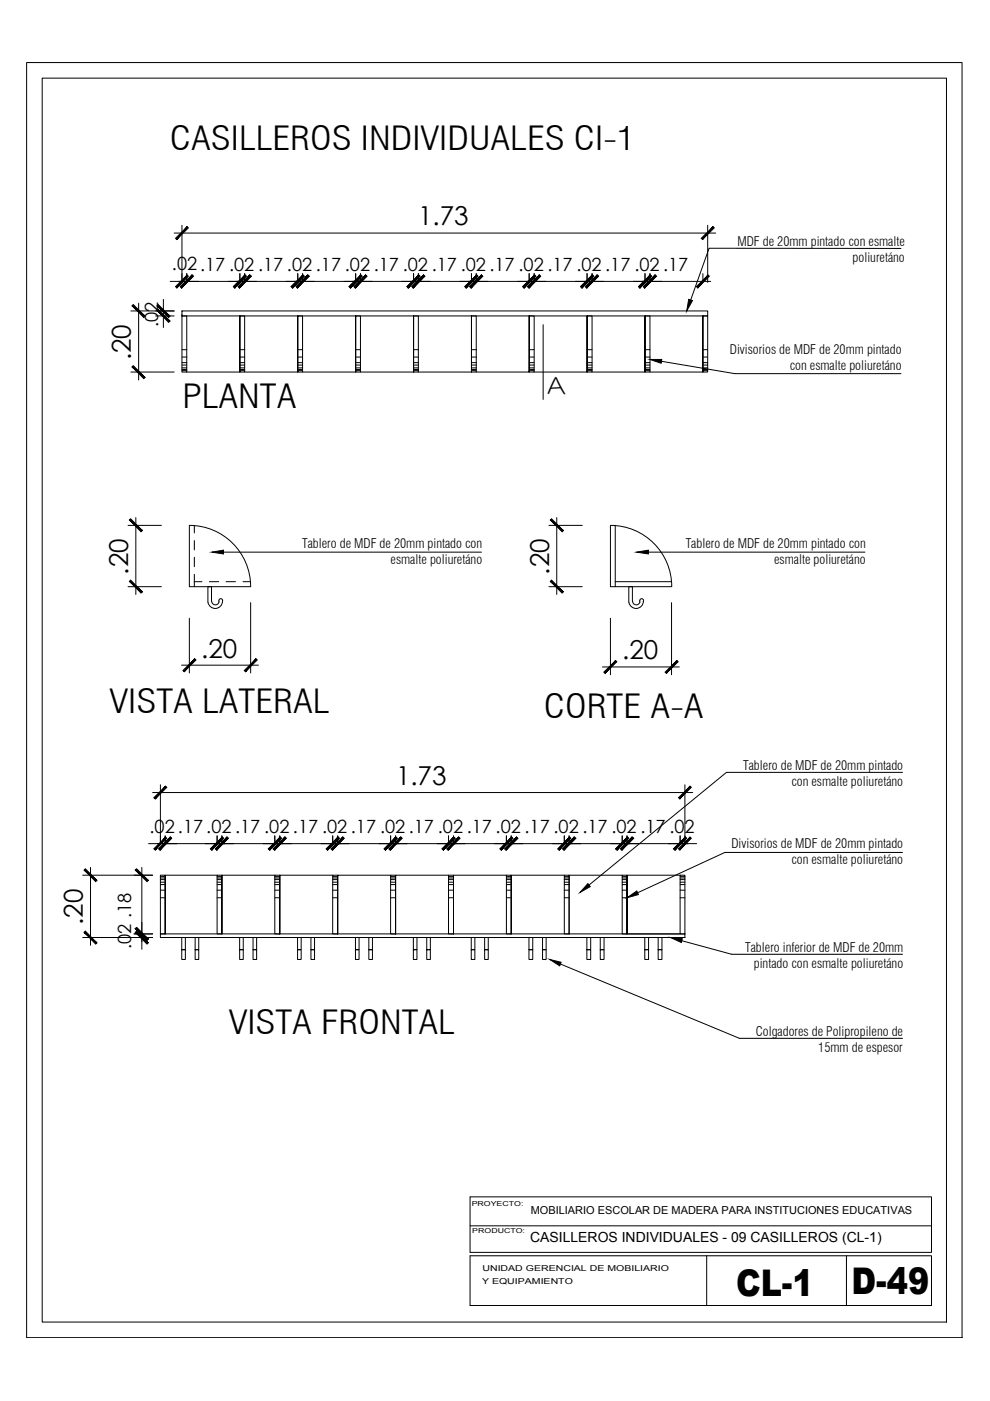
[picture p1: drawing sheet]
<svg xmlns="http://www.w3.org/2000/svg" width="210mm" height="297mm" viewBox="0 0 210 297" stroke-linecap="round" stroke-linejoin="round" font-family="sans-serif">
<!-- layer: Mobiliario -->
<g fill="none" stroke="#000" stroke-width=".21">
<path d="M38.6 65.9h111.4v1.1h-111.4zM38.6 66.7v12.2h1v-11.9h-1M50.9 67h1v11.9h-1v-11.9v11.9h-11.3M63.1 67h1v11.9h-1v-11.9v11.9h-11.2M75.4 67h1v11.9h-1v-11.9v11.9h-11.3M87.7 67h1v11.9h-1v-11.9v11.9h-11.3M100 67h1v11.9h-1v-11.9v11.9h-11.3M112.2 67h1.1v11.9h-1.1v-11.9v11.9h-11.2M124.5 67h1v11.9h-1v-11.9v11.9h-11.2M136.8 67h1v11.9h-1v-11.9v11.9h-11.3M149 67h1v11.9h-1v-11.9v11.9h-11.2M40.1 111.4v13h13"/>
<path d="M129.4 111.4v13h13M130.4 111.4v11.9h11.9M130.4 123.3v1.1M34 198h111.2v.8h-111.2zM46 185.6h-11v12.4v-12.4h-1v12.4h1M58.3 185.6h-11.3v12.4v-12.4h-1v12.4h1M70.5 185.6h-11.2v12.4v-12.4h-1v12.4h1M82.8 185.6h-11.2v12.4v-12.4h-1.1v12.4h1.1M95.1 185.6h-11.2v12.4v-12.4h-1.1v12.4h1.1M107.4 185.6h-11.2v12.4v-12.4h-1.1v12.4h1.1M119.6 185.6h1.1v12.4h-1.1zM119.6 185.6h-11.2v12.4v-12.4h-1v12.4h1"/>
<path d="M131.9 185.6h-11.2v12.4M144.2 185.6h1v12.4h-1zM144.2 185.6h-11.3v12.4v-12.4h-1v12.4h1"/>
</g>
<!-- layer: Mobiliario 2 -->
<g fill="none" stroke="#000" stroke-width=".21">
<path d="M38.6 74.1h1M38.6 75.7h1M38.6 76.9h1M38.6 78h1M38.6 78.3h1M38.6 78.6h1M38.6 77.4h1M50.9 74.1h1M50.9 75.7h1M50.9 76.9h1M50.9 78h1M50.9 78.3h1"/>
<path d="M50.9 78.6h1M50.9 77.4h1M63.1 74.1h1M63.1 75.7h1M63.1 76.9h1M63.1 78h1M63.1 78.3h1M63.1 78.6h1M63.1 77.4h1M75.4 74.1h1M75.4 75.7h1M75.4 76.9h1"/>
<path d="M75.4 78h1M75.4 78.3h1M75.4 78.6h1M75.4 77.4h1M87.7 74.1h1M87.7 75.7h1M87.7 76.9h1M87.7 78h1M87.7 78.3h1M87.7 78.6h1M87.7 77.4h1M100 74.1h1"/>
<path d="M100 75.7h1M100 76.9h1M100 78h1M100 78.3h1M100 78.6h1M100 77.4h1M112.2 74.1h1.1M112.2 75.7h1.1M112.2 76.9h1.1M112.2 78h1.1M112.2 78.3h1.1M112.2 78.6h1.1"/>
<path d="M112.2 77.4h1.1M124.5 74.1h1M124.5 75.7h1M124.5 76.9h1M124.5 78h1M124.5 78.3h1M124.5 78.6h1M124.5 77.4h1M136.8 74.1h1M136.8 75.7h1M136.8 76.9h1M136.8 78h1"/>
<path d="M136.8 78.3h1M136.8 78.6h1M136.8 77.4h1M149 74.1h1M149 75.7h1M149 76.9h1M149 78h1M149 78.3h1M149 78.6h1M149 77.4h1M46.4 127.4a.77 .77 0 0 1-.7 .8 .77 .77 0 0 1-.8-.7M46.4 127.3a.4 .4 0 0 1 .4-.4 .4 .4 0 0 1 .4 .4"/>
<path d="M47.2 127.4a1.56 1.56 0 0 1-1.4 1.6 1.56 1.56 0 0 1-1.7-1.3v-3.3h.7v3.1M135.7 127.3a.4 .4 0 0 1 .4-.4 .4 .4 0 0 1 .4 .4M135.7 127.4v.2M135.7 127.6a.81 .81 0 0 1-.9 .6 .81 .81 0 0 1-.7-.7v-3.1h-.8v3.3M136.4 127.4a1.55 1.55 0 0 1-1.4 1.6 1.55 1.55 0 0 1-1.7-1.3M34 190.3h1M34 188.7h1M34 187.6h1M34 186.5h1M34 186.2h1M34 185.9h1M34 187h1"/>
<path d="M46 190.3h1M46 188.7h1M46 187.6h1M46 186.5h1M46 186.2h1M46 185.9h1M46 187h1M58.3 190.3h1M58.3 188.7h1M58.3 187.6h1M58.3 186.5h1M58.3 186.2h1"/>
<path d="M58.3 185.9h1M58.3 187h1M70.5 190.3h1.1M70.5 188.7h1.1M70.5 187.6h1.1M70.5 186.5h1.1M70.5 186.2h1.1M70.5 185.9h1.1M70.5 187h1.1M82.8 190.3h1.1M82.8 188.7h1.1M82.8 187.6h1.1"/>
<path d="M82.8 186.5h1.1M82.8 186.2h1.1M82.8 185.9h1.1M82.8 187h1.1M95.1 190.3h1.1M95.1 188.7h1.1M95.1 187.6h1.1M95.1 186.5h1.1M95.1 186.2h1.1M95.1 185.9h1.1M95.1 187h1.1M107.4 190.3h1"/>
<path d="M107.4 188.7h1M107.4 187.6h1M107.4 186.5h1M107.4 186.2h1M107.4 185.9h1M107.4 187h1M119.6 190.3h1.1M119.6 188.7h1.1M119.6 187.6h1.1M119.6 186.5h1.1M119.6 186.2h1.1M119.6 185.9h1.1"/>
<path d="M119.6 187h1.1M131.9 190.3h1M131.9 188.7h1M131.9 187.6h1M131.9 186.5h1M131.9 186.2h1M131.9 185.9h1M131.9 187h1M144.2 190.3h1M144.2 188.7h1M144.2 187.6h1M144.2 186.5h1"/>
<path d="M144.2 186.2h1M144.2 185.9h1M144.2 187h1M38.5 201.4h.8v2h-.8zM41.4 201.4h.7v2h-.7zM50.8 201.4h.8v2h-.8zM53.7 201.4h.7v2h-.7zM63.1 201.4h.8v2h-.8zM65.9 201.4h.8v2h-.8zM75.4 201.4h.7v2h-.7zM78.2 201.4h.8v2h-.8zM87.6 201.4h.8v2h-.8z"/>
<path d="M90.5 201.4h.7v2h-.7zM99.9 201.4h.8v2h-.8zM102.8 201.4h.7v2h-.7zM112.2 201.4h.8v2h-.8zM115 201.4h.8v2h-.8zM124.4 201.4h.8v2h-.8zM127.3 201.4h.8v2h-.8zM136.7 201.4h.8v2h-.8zM139.5 201.4h.8v2h-.8z"/>
</g>
<!-- layer: DRRP_COTAS -->
<g fill="none" stroke="#000" stroke-width=".21">
<path d="M36.1 59.7h3.5M36.9 49.4h114.8M37.9 59.7h112.8M38.6 47.8v12.1M39.6 58v1.9M50.9 59.7h3.5M50.9 58v1.9M51.9 58v1.9M63.1 59.7h3.5M63.1 58v1.9M64.1 58v1.9M75.4 59.7h3.5"/>
<path d="M75.4 58v1.9M76.4 58v1.9M87.7 59.7h3.5M87.7 58v1.9M88.7 58v1.9M100 59.7h3.4M100 58v1.9M101 58v1.9M112.2 59.7h3.5M112.2 58v1.9M113.3 58v1.9M124.5 59.7h3.5"/>
<path d="M124.5 58v1.9M125.5 58v1.9M136.8 59.7h3.5M136.8 58v1.9M137.8 58v1.9M149 58v1.9M150 47.8v12.1M27.7 65.9h9.2M27.7 78.9h9.2M29.4 64.3v16.3M33 67h3.9M34.6 63.5v5.9"/>
<path d="M27.1 111.4h7.1M28.8 109.7v16.3M116.4 111.4h7.1M118 109.7v16.3M27.1 124.4h7.1M40.1 131.1v11.6M53.1 127.8v14.9M116.4 124.4h7.1M129.4 131.1v12M142.4 127.8v15.3M38.5 141h16.3M127.7 141.4h16.3"/>
<path d="M31.5 178.9h3.5M32.4 168h114.5M33.4 178.9h112.5M34 166.4v12.6M35 177.2v1.8M43.5 178.9h3.5M46 177.2v1.8M47 177.2v1.8M55.8 178.9h3.5M58.3 177.2v1.8M59.3 177.2v1.8M68.1 178.9h3.5"/>
<path d="M70.5 177.2v1.8M71.6 177.2v1.8M80.4 178.9h3.5M82.8 177.2v1.8M83.9 177.2v1.8M92.6 178.9h3.6M95.1 177.2v1.8M96.2 177.2v1.8M104.9 178.9h3.5M107.4 177.2v1.8M108.4 177.2v1.8M119.6 178.9h3.6"/>
<path d="M119.6 177.2v1.8M120.7 177.2v1.8M131.9 178.9h3.5M131.9 177.2v1.8M132.9 177.2v1.8M144.2 178.9h3.5M144.2 177.2v1.8M145.2 166.4v12.6M17.5 185.6h14.9M17.5 198.8h14.9M19.2 183.9v16.5M28.4 198h4"/>
<path d="M30.1 195.6v3.2M30.1 183.9v17.4"/>
</g>
<!-- layer: 0 -->
<g fill="#000" stroke="#000" stroke-width=".21">
<path d="M39.7 48.1l-2.2 2.7 2.4-2.5zM39.7 48.1l-2.2 2.7-.3-.3z"/>
<path d="M148.7 50.5l.2 .3 2.3-2.7zM151.2 48.1l.2 .2-2.5 2.5z"/>
<path d="M28.3 77.5l-.3 .3 2.7 2.2zM28 77.8l2.7 2.2-.2 .3z"/>
<path d="M28 64.8l2.5 2.5 .2-.3zM28 64.8l.3-.2 2.4 2.4z"/>
<path d="M27.4 110.3l2.5 2.4 .3-.2zM27.4 110.3l.3-.3 2.5 2.5z"/>
<path d="M116.7 110.3l2.5 2.4 .2-.2zM116.7 110.3l.2-.3 2.5 2.5z"/>
<path d="M27.4 123.2l2.8 2.3-2.5-2.5zM27.4 123.2l2.8 2.3-.3 .2z"/>
<path d="M41.3 139.7l-2.3 2.7 2.5-2.5zM41.3 139.7l-2.3 2.7-.2-.2z"/>
<path d="M116.9 123l-.2 .2 2.7 2.3zM116.7 123.2l2.7 2.3-.2 .2z"/>
<path d="M51.8 142.2l.2 .2 2.3-2.7zM54.3 139.7l.2 .2-2.5 2.5z"/>
<path d="M130.5 140.1l-2.2 2.7 2.5-2.5zM128 142.5l2.5-2.4-2.2 2.7z"/>
<path d="M141 142.5l.3 .3 2.2-2.7zM143.5 140.1l.3 .2-2.5 2.5z"/>
<path d="M35.1 166.7l-2.2 2.7 2.5-2.5zM32.6 169.1l2.5-2.4-2.2 2.7z"/>
<path d="M143.9 169.1l.2 .3 2.2-2.7zM146.3 166.7l.3 .2-2.5 2.5z"/>
<path d="M18.1 197.4l-.3 .3 2.7 2.2zM17.8 197.7l2.7 2.2-.2 .3z"/>
<path d="M17.8 184.5l2.5 2.4 .2-.2zM18.1 184.2l2.4 2.5-2.7-2.2z"/>
</g>
<!-- layer: DRRP_COTAS -->
<g fill="#000" stroke="#000" stroke-width=".21">
<path d="M40.7 58.3l-2.2 2.8 2.5-2.5zM38.2 60.8l2.5-2.5-2.2 2.8z"/>
<path d="M40.7 58.3l-2.2 2.8 2.5-2.5zM38.2 60.8l2.5-2.5-2.2 2.8z"/>
<path d="M53 58.3l-2.2 2.8 2.5-2.5zM53 58.3l-2.2 2.8-.3-.3z"/>
<path d="M53 58.3l-2.2 2.8 2.5-2.5zM53 58.3l-2.2 2.8-.3-.3z"/>
<path d="M65.2 58.3l-2.2 2.8 2.5-2.5zM65.2 58.3l-2.2 2.8-.2-.3z"/>
<path d="M65.2 58.3l-2.2 2.8 2.5-2.5zM65.2 58.3l-2.2 2.8-.2-.3z"/>
<path d="M77.5 58.3l-2.2 2.8 2.5-2.5zM77.5 58.3l-2.2 2.8-.2-.3z"/>
<path d="M77.5 58.3l-2.2 2.8 2.5-2.5zM77.5 58.3l-2.2 2.8-.2-.3z"/>
<path d="M89.8 58.3l-2.2 2.8 2.5-2.5zM89.8 58.3l-2.2 2.8-.3-.3z"/>
<path d="M89.8 58.3l-2.2 2.8 2.5-2.5zM89.8 58.3l-2.2 2.8-.3-.3z"/>
<path d="M102.1 58.3l-2.2 2.8 2.4-2.5zM99.6 60.8l2.5-2.5-2.2 2.8z"/>
<path d="M102.1 58.3l-2.2 2.8 2.4-2.5zM99.6 60.8l2.5-2.5-2.2 2.8z"/>
<path d="M114.4 58.3l-2.2 2.8 2.4-2.5zM111.9 60.8l2.5-2.5-2.2 2.8z"/>
<path d="M114.4 58.3l-2.2 2.8 2.4-2.5zM111.9 60.8l2.5-2.5-2.2 2.8z"/>
<path d="M126.6 58.3l-2.2 2.8 2.5-2.5zM124.1 60.8l2.5-2.5-2.2 2.8z"/>
<path d="M126.6 58.3l-2.2 2.8 2.5-2.5zM124.1 60.8l2.5-2.5-2.2 2.8z"/>
<path d="M138.9 58.3l-2.2 2.8 2.5-2.5zM136.4 60.8l2.5-2.5-2.2 2.8z"/>
<path d="M138.9 58.3l-2.2 2.8 2.5-2.5zM136.4 60.8l2.5-2.5-2.2 2.8z"/>
<path d="M33.3 64.8l2.7 2.2-2.5-2.4zM33.3 64.8l2.7 2.2-.3 .3z"/>
<path d="M33.3 65.8l2.4 2.5 .3-.2zM33.3 65.8l.2-.2 2.5 2.5z"/>
<path d="M39.7 58.3l-2.5 2.5 .3 .3zM39.7 58.3l.2 .3-2.4 2.5z"/>
<path d="M49.5 60.8l.3 .3 2.2-2.8zM52 58.3l.2 .3-2.4 2.5z"/>
<path d="M49.5 60.8l.3 .3 2.2-2.8zM52 58.3l.2 .3-2.4 2.5z"/>
<path d="M61.7 60.8l.3 .3 2.2-2.8zM64.2 58.3l.3 .3-2.5 2.5z"/>
<path d="M61.7 60.8l.3 .3 2.2-2.8zM64.2 58.3l.3 .3-2.5 2.5z"/>
<path d="M74 60.8l.3 .3 2.2-2.8zM76.5 58.3l.3 .3-2.5 2.5z"/>
<path d="M74 60.8l.3 .3 2.2-2.8zM76.5 58.3l.3 .3-2.5 2.5z"/>
<path d="M86.3 60.8l.2 .3 2.3-2.8zM88.8 58.3l.2 .3-2.5 2.5z"/>
<path d="M86.3 60.8l.2 .3 2.3-2.8zM88.8 58.3l.2 .3-2.5 2.5z"/>
<path d="M98.6 60.8l.2 .3 2.3-2.8zM101.1 58.3l.2 .3-2.5 2.5z"/>
<path d="M98.6 60.8l.2 .3 2.3-2.8zM101.1 58.3l.2 .3-2.5 2.5z"/>
<path d="M110.8 60.8l.3 .3 2.2-2.8zM113.3 58.3l.3 .3-2.5 2.5z"/>
<path d="M110.8 60.8l.3 .3 2.2-2.8zM113.3 58.3l.3 .3-2.5 2.5z"/>
<path d="M125.6 58.3l-2.5 2.5 .3 .3zM125.6 58.3l.3 .3-2.5 2.5z"/>
<path d="M125.6 58.3l-2.5 2.5 .3 .3zM125.6 58.3l.3 .3-2.5 2.5z"/>
<path d="M135.4 60.8l.3 .3 2.2-2.8zM137.9 58.3l.2 .3-2.4 2.5z"/>
<path d="M135.4 60.8l.3 .3 2.2-2.8zM137.9 58.3l.2 .3-2.4 2.5z"/>
<path d="M147.7 60.8l.2 .3 2.2-2.8zM150.1 58.3l.3 .3-2.5 2.5z"/>
<path d="M32.6 180l.3 .2 2.2-2.7zM35.1 177.5l.3 .2-2.5 2.5z"/>
<path d="M36.1 177.5l-2.2 2.7 2.5-2.5zM36.1 177.5l-2.2 2.7-.2-.2z"/>
<path d="M36.1 177.5l-2.2 2.7 2.5-2.5zM36.1 177.5l-2.2 2.7-.2-.2z"/>
<path d="M47.1 177.5l-2.5 2.5 .3 .2zM47.1 177.5l.3 .2-2.5 2.5z"/>
<path d="M47.1 177.5l-2.5 2.5 .3 .2zM47.1 177.5l.3 .2-2.5 2.5z"/>
<path d="M48.1 177.5l-2.2 2.7 2.5-2.5zM48.1 177.5l-2.2 2.7-.2-.2z"/>
<path d="M48.1 177.5l-2.2 2.7 2.5-2.5zM48.1 177.5l-2.2 2.7-.2-.2z"/>
<path d="M59.4 177.5l-2.5 2.5 .3 .2zM59.4 177.5l.3 .2-2.5 2.5z"/>
<path d="M59.4 177.5l-2.5 2.5 .3 .2zM59.4 177.5l.3 .2-2.5 2.5z"/>
<path d="M60.4 177.5l-2.2 2.7 2.5-2.5zM60.4 177.5l-2.2 2.7-.3-.2z"/>
<path d="M60.4 177.5l-2.2 2.7 2.5-2.5zM60.4 177.5l-2.2 2.7-.3-.2z"/>
<path d="M69.2 180l.2 .2 2.3-2.7zM71.7 177.5l.2 .2-2.5 2.5z"/>
<path d="M69.2 180l.2 .2 2.3-2.7zM71.7 177.5l.2 .2-2.5 2.5z"/>
<path d="M72.7 177.5l-2.2 2.7 2.5-2.5zM72.7 177.5l-2.2 2.7-.3-.2z"/>
<path d="M72.7 177.5l-2.2 2.7 2.5-2.5zM72.7 177.5l-2.2 2.7-.3-.2z"/>
<path d="M83.9 177.5l-2.4 2.5 .2 .2zM83.9 177.5l.3 .2-2.5 2.5z"/>
<path d="M83.9 177.5l-2.4 2.5 .2 .2zM83.9 177.5l.3 .2-2.5 2.5z"/>
<path d="M85 177.5l-2.3 2.7 2.5-2.5zM85 177.5l-2.3 2.7-.2-.2z"/>
<path d="M85 177.5l-2.3 2.7 2.5-2.5zM85 177.5l-2.3 2.7-.2-.2z"/>
<path d="M96.2 177.5l-2.5 2.5 .3 .2zM96.2 177.5l.3 .2-2.5 2.5z"/>
<path d="M96.2 177.5l-2.5 2.5 .3 .2zM96.2 177.5l.3 .2-2.5 2.5z"/>
<path d="M97.3 177.5l-2.3 2.7 2.5-2.5zM97.3 177.5l-2.3 2.7-.2-.2z"/>
<path d="M97.3 177.5l-2.3 2.7 2.5-2.5zM97.3 177.5l-2.3 2.7-.2-.2z"/>
<path d="M108.5 177.5l-2.5 2.5 .3 .2zM108.5 177.5l.2 .2-2.4 2.5z"/>
<path d="M108.5 177.5l-2.5 2.5 .3 .2zM108.5 177.5l.2 .2-2.4 2.5z"/>
<path d="M109.5 177.5l-2.2 2.7 2.5-2.5zM109.5 177.5l-2.2 2.7-.3-.2z"/>
<path d="M109.5 177.5l-2.2 2.7 2.5-2.5zM109.5 177.5l-2.2 2.7-.3-.2z"/>
<path d="M120.7 177.5l-2.4 2.5 .2 .2zM120.7 177.5l.3 .2-2.5 2.5z"/>
<path d="M120.7 177.5l-2.4 2.5 .2 .2zM120.7 177.5l.3 .2-2.5 2.5z"/>
<path d="M121.8 177.5l-2.2 2.7 2.5-2.5zM121.8 177.5l-2.2 2.7-.3-.2z"/>
<path d="M121.8 177.5l-2.2 2.7 2.5-2.5zM121.8 177.5l-2.2 2.7-.3-.2z"/>
<path d="M130.5 180l.3 .2 2.2-2.7zM133 177.5l.3 .2-2.5 2.5z"/>
<path d="M130.5 180l.3 .2 2.2-2.7zM133 177.5l.3 .2-2.5 2.5z"/>
<path d="M134 177.5l-2.2 2.7 2.5-2.5zM134 177.5l-2.2 2.7-.2-.2z"/>
<path d="M134 177.5l-2.2 2.7 2.5-2.5zM134 177.5l-2.2 2.7-.2-.2z"/>
<path d="M142.8 180l.3 .2 2.2-2.7zM145.3 177.5l.3 .2-2.5 2.5z"/>
<path d="M142.8 180l.3 .2 2.2-2.7zM145.3 177.5l.3 .2-2.5 2.5z"/>
<path d="M146.3 177.5l-2.2 2.7 2.5-2.5zM146.3 177.5l-2.2 2.7-.2-.2z"/>
<path d="M28.7 196.9l2.7 2.2-2.4-2.4zM28.7 196.9l2.7 2.2-.2 .3z"/>
<path d="M28.7 196.9l2.7 2.2-2.4-2.4zM28.7 196.9l2.7 2.2-.2 .3z"/>
<path d="M28.7 184.5l2.5 2.4 .2-.2zM28.7 184.5l.3-.3 2.4 2.5z"/>
<path d="M28.7 197.7l2.5 2.5 .2-.3zM28.7 197.7l.3-.3 2.4 2.5z"/>
</g>
<!-- layer: Proyecciones -->
<g fill="none" stroke="#000" stroke-width=".21">
<path d="M41.2 111.4v1.6M41.2 114.6v2M41.2 118.2v2M41.2 121.8v2.6M41.2 123.3h1.6M44.4 123.3h2M47.9 123.3h2M51.5 123.3h1.6M38.5 198.8h.8v2.6h-.8zM41.4 198.8h.7v2.6h-.7zM50.8 198.8h.8v2.6h-.8zM53.7 198.8h.7v2.6h-.7z"/>
<path d="M63.1 198.8h.8v2.6h-.8zM65.9 198.8h.8v2.6h-.8zM75.4 198.8h.7v2.6h-.7zM78.2 198.8h.8v2.6h-.8zM87.6 198.8h.8v2.6h-.8zM90.5 198.8h.7v2.6h-.7zM99.9 198.8h.8v2.6h-.8zM102.8 198.8h.7v2.6h-.7zM112.2 198.8h.8v2.6h-.8zM115 198.8h.8v2.6h-.8zM124.4 198.8h.8v2.6h-.8zM127.3 198.8h.8v2.6h-.8z"/>
<path d="M136.7 198.8h.8v2.6h-.8zM139.5 198.8h.8v2.6h-.8z"/>
</g>
<!-- layer: 0 -->
<path d="M115.2 68.8v15.9" fill="none" stroke="#000" stroke-width=".21"/>
<!-- layer: DRRP_TEXTOS-ACABADOS -->
<path d="M137.8 76.2h2.5l-.1 .8zM146 63.5l.8 .2-1.2 2.2zM44.9 117.1l2.5-.5v.8zM135 117.1l2.5-.5v.8zM124.6 187.3l.6 .7-2.2 1.2zM132.9 190.3l2.1-1.4 .4 .8zM142.2 198.8l2.5 .2-.2 .8zM116.6 203.4l2.4 .6-.3 .8z" fill="#000" stroke="#000" stroke-width=".21"/>
<path d="M191 52.7l-40.7-.1-3.9 11M140.2 76.6l15.6 2.6h35.2M47.4 117.1h54.7M137.5 117.1h45.9M191.4 163.8h-37.4l-29.1 23.8M144.5 199.4l10.6 2.9h36.3M191.4 180.7h-37.7l-18.5 8.6M118.8 204.4l38 15.7h34.6" fill="none" stroke="#000" stroke-width=".21"/>
<!-- layer: LINEAS COMPLEMENTARIAS -->
<path d="M99.7 253.8h97.8v11.7h-97.8zM99.7 259.9h97.8M99.7 266.2h97.8v10.6h-97.8zM149.8 266.2v10.6M179.5 266.2v10.6" fill="none" stroke="#000" stroke-width=".21"/>
<!-- layer: LAZO -->
<path d="M5.6 13.3h198.4v270.3h-198.4zM8.9 16.6h191.8v263.7h-191.8zM40.2 111.4a13 13 0 0 1 12.9 13M129.4 111.4a13 13 0 0 1 13 13M132.9 198h11.3" fill="none" stroke="#000" stroke-width=".21"/>
<g font-size="7.8">
<text x="156.1" y="274.8">CL-1</text>
<text x="180.6" y="274.4">D-49</text>
</g>
<g font-size="6.9">
<text x="36" y="31.8">CASILLEROS INDIVIDUALES CI-1</text>
<text x="38.7" y="86.4">PLANTA</text>
<text x="23.2" y="151.1">VISTA LATERAL</text>
<text x="115.3" y="152.2">CORTE A-A</text>
<text x="48.5" y="219.3">VISTA FRONTAL</text>
</g>
<g font-size="5.5">
<text x="88.7" y="47.8">1.73</text>
<text x="27.7" y="76.4" transform="rotate(-90 27.7 76.4)">.20</text>
<text x="27.2" y="121.8" transform="rotate(-90 27.2 121.8)">.20</text>
<text x="116.4" y="121.8" transform="rotate(-90 116.4 121.8)">.20</text>
<text x="42.7" y="139.4">.20</text>
<text x="131.9" y="139.8">.20</text>
<text x="84" y="166.4">1.73</text>
<text x="17.5" y="196.1" transform="rotate(-90 17.5 196.1)">.20</text>
</g>
<text font-size="5.4" x="115.9" y="83.6">A</text>
<g font-size="3.9">
<text x="36.5" y="57.2">.02.17 .02 .17 .02 .17 .02 .17 .02 .17 .02 .17 .02 .17 .02 .17 .02 .17</text>
<text x="33.5" y="69.4" transform="rotate(-90 33.5 69.4)">.02</text>
<text x="31.7" y="176.6">.02.17.02 .17 .02 .17 .02 .17 .02 .17 .02 .17 .02 .17 .02 .17 .02 .17 .02</text>
<text x="27.8" y="201.2" transform="rotate(-90 27.8 201.2)">.02 .18</text>
</g>
<text font-size="3" x="112.4" y="263.3">CASILLEROS INDIVIDUALES - 09 CASILLEROS (CL-1)</text>
<g font-size="2.8">
<text x="156.4" y="52.1">MDF de 20mm pintado con esmalte</text>
<text x="180.8" y="55.6">poliuretáno</text>
<text x="154.7" y="75.1">Divisorios de MDF de 20mm pintado</text>
<text x="167.4" y="78.5">con esmalte poliuretáno</text>
<text x="64.1" y="116.2">Tablero de MDF de 20mm pintado con</text>
<text x="82.8" y="119.6">esmalte poliuretáno</text>
<text x="145.4" y="116.2">Tablero de MDF de 20mm pintado con</text>
<text x="164.1" y="119.6">esmalte poliuretáno</text>
<text x="157.6" y="163.2">Tablero de MDF de 20mm pintado</text>
<text x="167.8" y="166.6">con esmalte poliuretáno</text>
<text x="155.1" y="179.7">Divisorios de MDF de 20mm pintado</text>
<text x="167.8" y="183.2">con esmalte poliuretáno</text>
<text x="158" y="201.8">Tablero inferior de MDF de 20mm</text>
<text x="159.8" y="205.2">pintado con esmalte poliuretáno</text>
<text x="160.2" y="219.6">Colgadores de Polipropileno de</text>
<text x="173.5" y="223">15mm de espesor</text>
</g>
<text font-size="2.3" x="112.5" y="257.4">MOBILIARIO ESCOLAR DE MADERA PARA INSTITUCIONES EDUCATIVAS</text>
<g font-size="1.7">
<text x="102.3" y="269.5">UNIDAD GERENCIAL DE MOBILIARIO</text>
<text x="102.2" y="272.3">Y EQUIPAMIENTO</text>
</g>
<g font-size="1.4">
<text x="100" y="255.7">PROYECTO:</text>
<text x="100.1" y="261.5">PRODUCTO:</text>
</g>
</svg>
